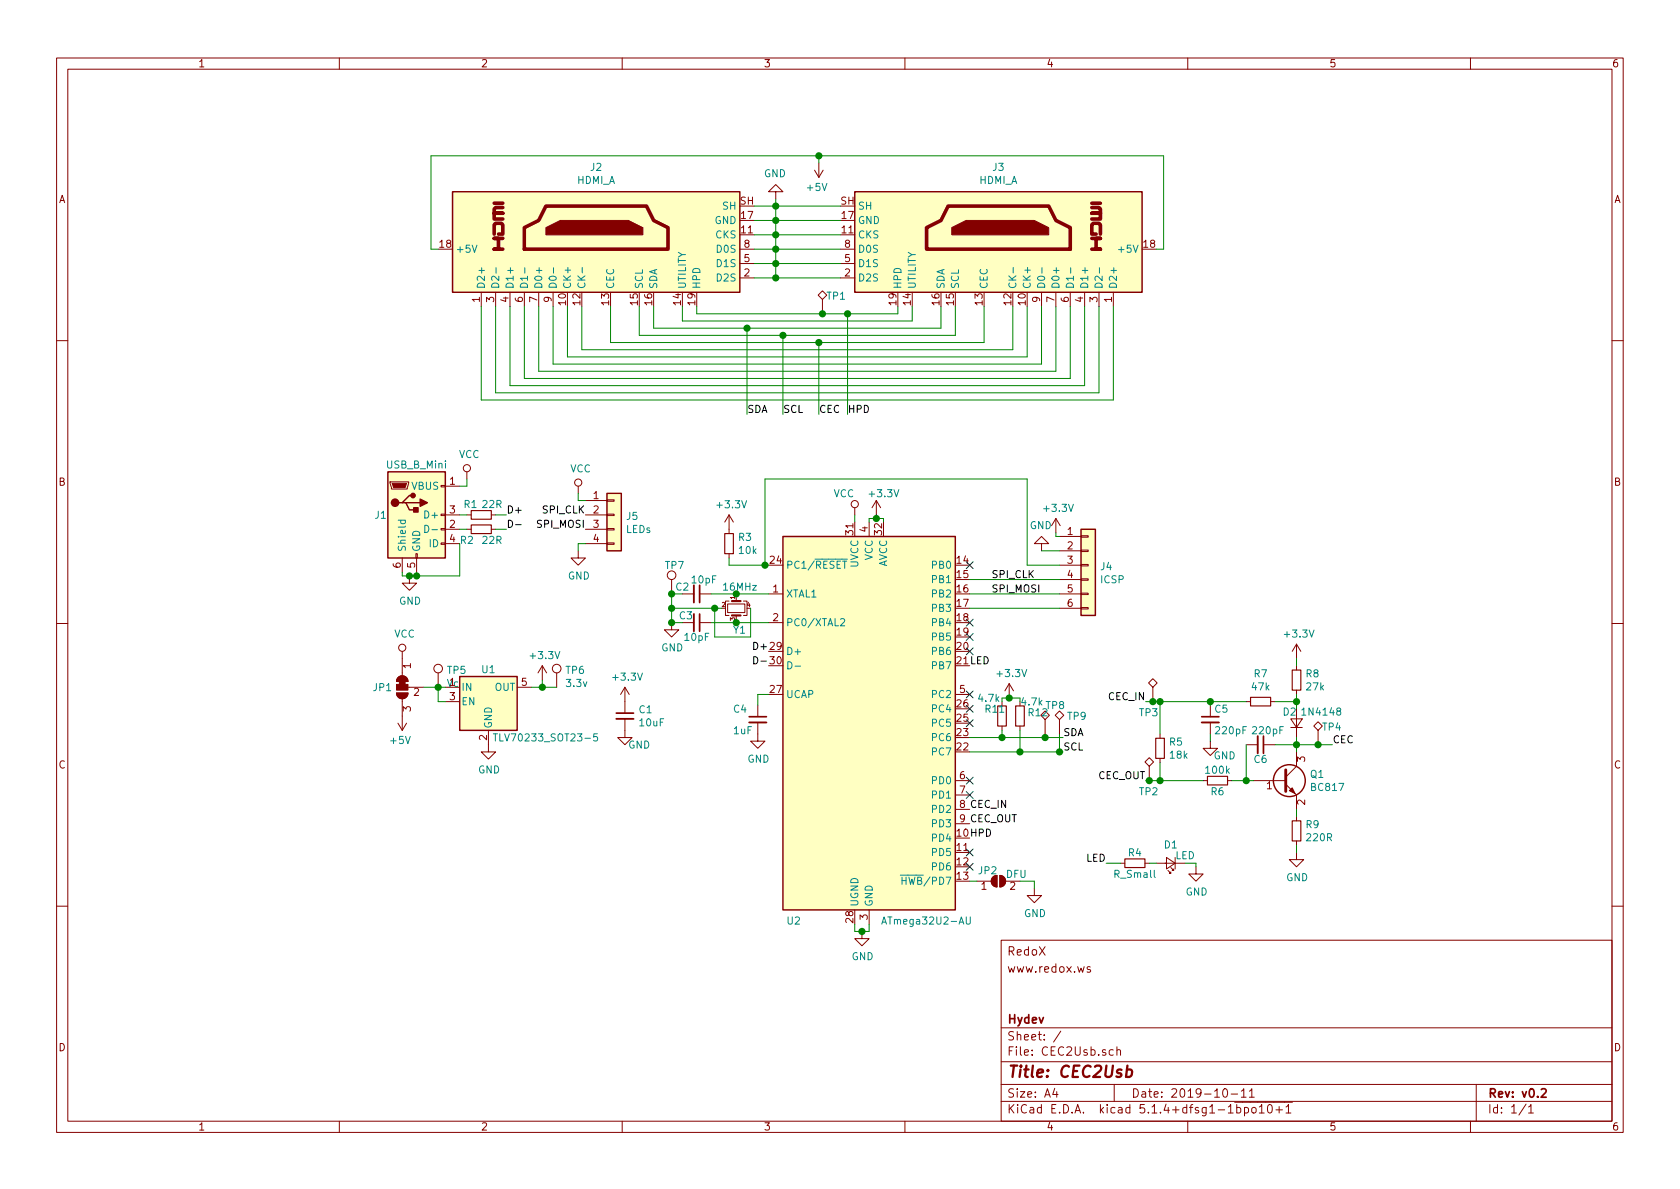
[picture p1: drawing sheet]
<svg xmlns="http://www.w3.org/2000/svg" width="297mm" height="210mm" viewBox="0 0 297 210" stroke-linecap="round" stroke-linejoin="round" font-family="sans-serif">
<g fill="none" stroke="#840000" stroke-width=".18">
<path d="M10 10.3h277v189.9h-277zM12 12.2h273v186.1h-273zM60 10.3v1.9M110 10.3v1.9M160 10.3v1.9M210 10.3v1.9M260 10.3v1.9M137.2 33.9h1.2l-1.2-1.3-1.3 1.3h1.3v1.3M144 30.1l.8 1.3M144.8 28.8v2.6M145.5 30.1l-.7 1.3M85.1 51.7v2.5"/>
<path d="M87.6 51.7v2.5M90.2 51.7v2.5M92.7 51.7v2.5M95.2 51.7v2.5M97.8 51.7v2.5M130.8 49.1h2.5M130.8 46.6h2.5M130.8 44.1h2.5M144.7 52.2l.7-.8 .8 .8-.8 .8zM145.4 53v2.5M148.6 49.1h2.5M148.6 46.6h2.5"/>
<path d="M148.6 44.1h2.5M184.1 51.7v2.5M186.7 51.7v2.5M189.2 51.7v2.5M191.8 51.7v2.5M194.3 51.7v2.5M196.8 51.7v2.5M10 60.2h2M285 60.2h2M69 85.2h3.3v.3l-.3 1h-2.8zM71.1 98.7v2.5M73.5 97.9h.3v.8h-.3z"/>
<path d="M73.7 98.7v2.5M78 96h.7v.3h-.7zM78 93.5h.7v.2h-.7zM78 90.9h.7v.3h-.7zM78 85.8h.7v.3h-.7zM78.7 91.1h2.6M78.7 93.6h2.6M78.7 86h2.6M78.7 96.1h2.6M82.5 91.1h.8M82.5 93.6h.8M82.5 83.4v1.3"/>
<path d="M86.9 91.1h.7M86.9 93.6h.7M102.2 97.4v1.3h1.3l-1.3 1.2-1.2-1.2h1.2M102.2 86v1.2M103.5 91.1h3.8M103.5 93.6h3.8M103.5 96.1h3.8M103.5 88.5h3.8M107.3 96h1.3v.3h-1.3zM107.3 93.5h1.3v.2h-1.3zM107.3 88.4h1.3v.2h-1.3zM107.3 90.9h1.3v.3h-1.3z"/>
<path d="M128.9 91.1l-.8 1.2M128.9 91.1v3.3M128.9 97.9v.8M128.9 91.1l.8 1.2M151.1 89.8v1.3M153.7 92.3v2.6M154.9 88.5l-.7 1.3M154.9 88.5v2.6M154.9 88.5l.8 1.3M184.1 96.1h1.3l-1.3-1.2-1.2 1.2h1.2v1.3M186.7 91.7v2.5M186.7 91.7l-.8 1.3"/>
<path d="M186.7 91.7l.8 1.3M187.3 94.9h3.8M187.3 97.4h3.8M187.3 99.9h3.8M191.1 97.3h1.3v.2h-1.3zM191.1 94.7h1.3v.3h-1.3zM191.1 99.8h1.3v.3h-1.3zM10 110.3h2M70.3 119.9a1.02 1.02 0 0 1 1.2-.4 1.02 1.02 0 0 1 .6 1h-2zM71.1 115.2v4.3M72.4 101.8v1.3h1.3l-1.3 1.3-1.3-1.3h1.3M77.5 119v2.5"/>
<path d="M95.9 117.7l-.8 1.3M95.9 117.7v2.6M95.9 117.7l.7 1.3M98.4 119v2.5M118.7 110.1v1.3h1.3l-1.3 1.2-1.2-1.2h1.2M118.7 102.5v2.5M120.6 105h2.1M123.7 105h2M123.7 110.1h2M128.7 106.8h3v1.5h-3zM128.9 106.3h-.6v2.5h.6M130.2 105v1.3"/>
<path d="M130.2 108.8v1.3M131.4 106.3h.7v2.5h-.7M135.9 105h2.5M135.9 110.1h2.5M187.3 105h3.8M187.3 102.5h3.8M187.3 107.6h3.8M191.1 104.9h1.3v.3h-1.3zM191.1 107.4h1.3v.3h-1.3zM191.1 102.4h1.3v.2h-1.3zM229.2 113.9v2.6M229.2 117.7v.8"/>
<path d="M229.2 113.9l-.7 1.3M229.2 113.9l.8 1.3M285 110.3h2M70.1 122.5h2a1.02 1.02 0 0 1-1 1.1 1.02 1.02 0 0 1-1-1.1zM70.4 127.9l.7 1.3M71.1 123.6v5.6M71.9 127.9l-.8 1.3M72.1 121.5h2.8M78.7 124.1h2.6M86.4 129.2v3.8h1.2l-1.2 1.2-1.3-1.2h1.3M91.4 121.5h2.6M110.5 127.1v3.3h1.3l-1.3 1.3-1.3-1.3h1.3"/>
<path d="M110.5 121.5l-.8 1.3M110.5 121.5v4.6M110.5 121.5l.8 1.3M134 127.8v3.3h1.3l-1.3 1.2-1.3-1.2h1.3M134 124.7v2M168.9 122.8h2.5M168.9 138h2.5M177.2 124.1v.7M177.2 128.4v.8M178.4 120.9l-.7 1.3M178.4 120.9v2.5M178.4 120.9l.8 1.3"/>
<path d="M180.3 128.4v.8M184.8 127.2v2.6M186.6 126.5l.7-.8 .8 .8-.8 .7zM187.3 127.2v2.6M202.4 134.7l.8-.7 .8 .7-.8 .8zM203.1 120.8l.7-.8 .8 .8-.8 .7zM203.2 135.5v2.5M203.8 121.5v2.6M205.1 129.8v.8M205.1 134.1v.8M212.7 138h.8M214 131.1v1.2h1.3l-1.3 1.3-1.3-1.3h1.3"/>
<path d="M214 124.7v2M214 127.8v2M217 138h.8M220.3 131.7h2.1M220.3 124.1h.8M221.6 138h5.7M223.4 131.7h2M224.7 124.1h.7M227.3 138.7l1.9 1.9v2.5M228.2 127.1h2.1l-1.1 1.5zM228.2 128.6h2.1M229.2 133v2.5l-1.9 1.9"/>
<path d="M229.2 122v.8M229.2 127.1v3.3M233 127.6l.8 .8-.8 .8-.7-.8zM233 129.2v2.5M168.9 140.6h2.5M168.9 143.1h2.5M168.9 145.7h2.5M172.7 155.8h2.6M175.5 155.2l.4-.3 .4-.1v2a1.03 1.03 0 0 1-.9-.6 1.03 1.03 0 0 1 .1-1zM176.8 154.8a1.02 1.02 0 0 1 1 1 1.02 1.02 0 0 1-1 1zM182.9 157.1v1.3h1.2l-1.2 1.2-1.3-1.2h1.3M198.1 152.6h.8"/>
<path d="M202.4 152.6h.8M204.5 152.6h5M206.2 151.6l1.6 1-1.6 1.1zM206.5 153.9l.5 .5h-.2h.2v-.2M207 153.4l.5 .5h-.2h.2v-.2M207.8 151.6v2.1M211.5 153.3v1.3h1.2l-1.2 1.2-1.3-1.2h1.3M229.2 150.7v1.3h1.3l-1.3 1.3-1.2-1.3h1.2M229.2 144.4v.8M229.2 148.7v.8M10 160.2h2M152.4 164.7v1.3h1.3l-1.3 1.3-1.3-1.3h1.3"/>
<path d="M153.7 160.9v2.5M177 166.3h108v32h-108zM192.8 171l-.4-.1-.2 .2 .1 .3 .5 .1v.4h-.6M285 160.2h2M60 198.3v1.9M110 198.3v1.9M160 198.3v1.9M177 194.8h108M177 191.8h108M177 187.8h108M177 181.8h108M186.5 192.5l-.4 1h1"/>
<path d="M186.8 193v1M187.6 182.3l-1.3 2M196.8 185.7l-.4-.1-.3 .3 .1 .6 .2 .1 .4-.1M197 191.8v3M197.5 185.7l.2-.1 .3 .1 .1 .9M197.5 185.1v1.5M210 198.3v1.9M216.3 192.7l.4-.2a.94 .94 0 0 1 0 1.5 .79 .79 0 0 1-.4-1.3zM217.7 193.5h1.1M218.3 194.9h10.2M218.7 195.9l.4-.1 .3 .3-.1 .6h-.6M218.7 195.3v1.5"/>
<path d="M219.5 193l.4-.5v1.5M219.5 194h.8M220 195.9l.4-.1 .4 .3-.1 .6-.3 .1-.4-.1M220 195.8v1.5M220.9 193l.4-.5v1.5M220.9 194h.9M221.4 196l.2-.2 .4 .2v.7l-.2 .1-.4-.1zM222.7 195.8l.4-.5v1.5M222.7 196.8h.8M224.2 195.5l.4-.2a.94 .94 0 0 1 0 1.5l-.4-.3-.1-.6zM225.6 196.3h1.1M226.2 195.7v1.1"/>
<path d="M227.4 195.8l.4-.5v1.5M227.4 196.8h.8M260 198.3v1.9M261 191.8v6.5M269.8 195.2l-1.2 2M270.3 195.8l.4-.5v1.5M270.3 196.8h.8"/>
<circle cx="82.5" cy="82.8" r=".63"/>
<circle cx="102.2" cy="85.3" r=".63"/>
<circle cx="151.1" cy="89.1" r=".63"/>
<circle cx="71.1" cy="114.5" r=".63"/>
<circle cx="77.5" cy="118.2" r=".76"/>
<circle cx="98.4" cy="118.2" r=".76"/>
<circle cx="118.7" cy="101.7" r=".76"/>
</g>
<path d="M123.7 103.5v3M123.7 108.6v3M109 126.1h3M132.5 126.7h3M212.5 126.7h3M223.4 130.2v3M272.5 192.7l.2-.2h.4l.3 .5-.9 1h.9" fill="none" stroke="#840000" stroke-width=".3"/>
<path d="M199.3 189.2h.7l.2 .3-.1 .6a.66 .66 0 0 1-1 .2M199.3 188.4l-.2 2" fill="none" stroke="#840000" stroke-width=".41"/>
<g fill="#ffffc2" stroke="#ffffc2" stroke-width=".18">
<path d="M80 33.9h50.8v17.8h-50.8z"/>
<path d="M151.1 33.9h50.8v17.8h-50.8z"/>
<path d="M138.4 94.9h30.5v66h-30.5z"/>
<path d="M68.6 83.4h10.1v15.3h-10.1z"/>
<path d="M81.3 119.6h10.1v9.6h-10.1z"/>
<path d="M107.3 87.2h2.6v10.2h-2.6z"/>
<path d="M191.1 93.6h2.6v15.2h-2.6z"/>
</g>
<g fill="none" stroke="#840000" stroke-width=".25">
<path d="M80 33.9h50.8v17.8h-50.8zM151.1 33.9h50.8v17.8h-50.8zM68.6 83.4h10.1v15.3h-10.1zM71.1 88.9h.7l.6 1.3h1.3M71.8 88.9h2.5M73 87.6h-.6l-1.3 1.3h-.6M107.3 87.2h2.6v10.2h-2.6zM138.4 94.9h30.5v66h-30.5zM191.1 93.6h2.6v15.2h-2.6zM81.3 119.6h10.1v9.6h-10.1z"/>
<circle cx="228" cy="138" r="2.82"/>
</g>
<path d="M87.4 35.9h1.5M88.9 36.7h-1.3l-.2 .3v.7h1.5h-1.5v1h1.5M167.6 36.4h17.8l1.3 2.6 2.5 1.3v3.8h-25.4v-3.8l2.6-1.3zM193 36.7h1.3l.3 .3v.7h-1.6h1.6v1h-1.6M193 35.9h1.6M87.4 41.4v-1.7l.2-.2h1l.3 .2v1.7h-.8M88.9 42.2h-1.5h.7v1.9h-.7h1.5M92.7 40.3l2.5-1.3 1.3-2.6h17.8l1.3 2.6 2.5 1.3v3.8h-25.4zM193 42.2h1.6h-.8v1.9h.8h-1.6M193.8 41.4h-.8v-1.7l.3-.2h1l.3 .2v1.7" fill="none" stroke="#840000" stroke-width=".63"/>
<g fill="#840000" stroke="#840000" stroke-width=".18">
<path d="M96.5 40.3l2.6-1.3h12l2.6 1.3v1.2h-17.2z"/>
<path d="M168.3 40.3l2.5-1.3h12.1l2.5 1.3v1.2h-17.1z"/>
<path d="M70.3 119.9a1.02 1.02 0 0 1 1.2-.4 1.02 1.02 0 0 1 .6 1h-2z"/>
<path d="M70.1 122.5h2a1.02 1.02 0 0 1-1 1.1 1.02 1.02 0 0 1-1-1.1z"/>
<path d="M70.6 120.5h1v.5h-1z"/>
<path d="M70.1 121h2v1h-2z"/>
<path d="M228.5 139.3l.5 1-1-.5z"/>
<path d="M69.3 85.5h2.6l-.3 .7h-2z"/>
<path d="M175.5 155.2l.4-.3 .4-.1v2a1.03 1.03 0 0 1-.9-.6 1.03 1.03 0 0 1 .1-1z"/>
<path d="M176.8 154.8a1.02 1.02 0 0 1 1 1 1.02 1.02 0 0 1-1 1z"/>
</g>
<g fill="none" stroke="#008484" stroke-width=".18">
<path d="M83.5 43.4l.4 1.2 .4-1.2M87.7 47.3v1M92.8 47.3v1M97.9 47.3v1M102.9 47.3v1M179.1 47.3v1M184.2 47.3v1M189.3 47.3v1M194.4 47.3v1M70.4 92h1.3M70.9 92l-.1 .4 .3 .2 .5-.1v-.5M75.1 92.9a.64 .64 0 0 1 .7 .6 .64 .64 0 0 1-.7 .7z"/>
<path d="M76.4 93.7h.9M148.9 98.9h.9M149 99.2h.7M139.3 117a.64 .64 0 0 1 .7 .6 .64 .64 0 0 1-.7 .7zM140.6 117.8h1M148.6 109.5l.5-.1 .3 .3-.8 1h.8M87.2 129.8h.8M87.6 129.8v1.2M105.6 129.8h-.6v.6l.1-.2 .5 .2v.5l-.2 .1-.4-.1M159.2 154.8h1.3M159.5 155.1v1.3M159.5 155.7h.7"/>
<path d="M155.9 163.4l.4-1.3 .4 1.3M156 163.1h.6M170.8 162.1v1.1l.3 .2h.3l.2-.2v-1.1"/>
</g>
<path d="M122.7 103.5v3M122.7 108.6v3M109 127.1h3M132.5 127.8h3M212.5 127.8h3M222.4 130.2v3" fill="none" stroke="#840000" stroke-width=".33"/>
<path d="M83.3 90.3h3.6v1.5h-3.6zM83.3 92.8h3.6v1.6h-3.6zM128.1 94.4h1.6v3.5h-1.6zM228.5 118.5h1.5v3.5h-1.5zM176.4 124.8h1.5v3.6h-1.5zM179.6 124.8h1.5v3.6h-1.5zM204.3 130.6h1.6v3.5h-1.6zM213.5 137.3h3.5v1.5h-3.5zM221.1 123.3h3.6v1.5h-3.6zM198.9 151.9h3.5v1.5h-3.5zM228.5 145.2h1.5v3.5h-1.5z" fill="none" stroke="#840000" stroke-width=".2"/>
<path d="M227.3 136.1v3.8" fill="none" stroke="#840000" stroke-width=".51"/>
<path d="M129.4 106.3h1.5M129.4 108.8h1.5" fill="none" stroke="#840000" stroke-width=".38"/>
<g fill="#840000" stroke="#840000" stroke-width=".25">
<path d="M73.2 89.8h.7v.7h-.7z"/>
<path d="M74.3 88.3l1.3 .6-1.3 .6z"/>
<circle cx="69.8" cy="88.9" r=".63"/>
<circle cx="73" cy="87.6" r=".38"/>
</g>
<g fill="none" stroke="#008400" stroke-width=".18">
<path d="M133.3 36.4h15.3M133.3 39h15.3M137.2 35.2v13.9M144.8 27.6v1.2M77.5 44.1h-1.3v-16.5h129.5v16.5h-1.2M85.1 54.2v16.5h111.7v-16.5M87.6 54.2v15.3h106.7v-15.3M90.2 54.2v14h101.6v-14M92.7 54.2v12.7h96.5v-12.7M95.2 54.2v11.5h91.5v-11.5M97.8 54.2v10.2h86.3v-10.2M100.3 54.2v8.9h81.3v-8.9"/>
<path d="M102.9 54.2v7.6h76.2v-7.6M107.9 54.2v6.4h66.1v-6.4M113 54.2v5.1h55.9v-5.1M115.6 54.2v3.8h50.8v-3.8M120.6 54.2v2.6h40.7v-2.6M123.2 54.2v1.3h35.5v-1.3M132.1 58v15.3M133.3 41.5h15.3M133.3 44.1h15.3M133.3 49.1h15.3M133.3 46.6h15.3M138.4 59.3v14"/>
<path d="M149.9 55.5v17.8M144.8 60.6v12.7M81.3 91.1h1.2M81.3 93.6h1.2M81.3 96.1v5.7h-10.2v-.6M82.5 84.7v1.3h-1.2M87.6 91.1h1.9M87.6 93.6h1.9M102.2 87.2v1.3h1.3M103.5 96.1h-1.3v1.3M128.9 98.7v1.2h7M135.3 99.9v-15.2h46.3v15.2h5.7"/>
<path d="M151.1 91.1v1.2M153.7 92.3v-.6h2.5v.6M154.9 91.1v.6M184.1 97.4h3.2M186.7 94.2v.7h.6M73.7 101.2v.6M118.7 107.6h8.9M120.6 105h-1.9v5.1h1.9M125.7 110.1h10.2M125.7 105h10.2M126.4 107.6v5h6.3v-5M171.4 105h15.9"/>
<path d="M171.4 102.5h15.9M171.4 107.6h15.9M229.2 116.5v1.2M74.9 121.5h3.8M77.5 121.5v2.6h1.2M94 121.5h4.4M95.9 120.3v1.2M135.9 122.8h-1.9v1.9M171.4 130.4h16.6M171.4 133h16.6M177.2 129.2v1.2M180.3 123.4h-3.1v.7"/>
<path d="M180.3 129.2v3.8M184.8 129.8v.6M187.3 129.8v3.2M202.6 124.1h17.7M202.6 138h10.1M205.1 124.1v5.7M205.1 134.9v3.1M214 124.1v.6M214 129.8v1.3M217.8 138h3.8M220.3 131.7v6.3M225.4 124.1h3.8"/>
<path d="M225.4 131.7h10.2M229.2 122.8v2.5M229.2 130.4v2.6M171.4 155.8h1.3M180.3 155.8h2.6v1.3M195.6 152.6h2.5M203.2 152.6h1.3M209.5 152.6h2v.7M229.2 143.1v1.3M229.2 149.5v1.2M151.1 163.4v1.3h2.6v-1.3"/>
</g>
<path d="M89.9 92a.64 .64 0 0 1 .7 .6 .64 .64 0 0 1-.7 .7zM91.2 92.8h1M133.3 116.1a.64 .64 0 0 1 .7 .7 .64 .64 0 0 1-.7 .6z" fill="none" stroke="#000" stroke-width=".18"/>
<g fill="#008400" stroke="#008400" stroke-width=".25">
<circle cx="154.9" cy="91.7" r=".51"/>
<circle cx="203.2" cy="138" r=".51"/>
<circle cx="184.8" cy="130.4" r=".51"/>
<circle cx="178.4" cy="123.4" r=".51"/>
<circle cx="203.8" cy="124.1" r=".51"/>
<circle cx="72.4" cy="101.8" r=".51"/>
<circle cx="73.7" cy="101.8" r=".51"/>
<circle cx="187.3" cy="133" r=".51"/>
<circle cx="152.4" cy="164.7" r=".51"/>
<circle cx="214" cy="124.1" r=".51"/>
<circle cx="180.3" cy="133" r=".51"/>
<circle cx="149.9" cy="55.5" r=".51"/>
<circle cx="229.2" cy="131.7" r=".51"/>
<circle cx="118.7" cy="105" r=".51"/>
<circle cx="137.2" cy="49.1" r=".51"/>
<circle cx="118.7" cy="107.6" r=".51"/>
<circle cx="95.9" cy="121.5" r=".51"/>
<circle cx="137.2" cy="46.6" r=".51"/>
<circle cx="137.2" cy="44.1" r=".51"/>
<circle cx="220.3" cy="138" r=".51"/>
<circle cx="137.2" cy="41.5" r=".51"/>
<circle cx="135.3" cy="99.9" r=".51"/>
<circle cx="137.2" cy="39" r=".51"/>
<circle cx="229.2" cy="124.1" r=".51"/>
<circle cx="130.2" cy="105" r=".51"/>
<circle cx="137.2" cy="36.4" r=".51"/>
<circle cx="177.2" cy="130.4" r=".51"/>
<circle cx="233" cy="131.7" r=".51"/>
<circle cx="205.1" cy="138" r=".51"/>
<circle cx="145.4" cy="55.5" r=".51"/>
<circle cx="126.4" cy="107.6" r=".51"/>
<circle cx="205.1" cy="124.1" r=".51"/>
<circle cx="118.7" cy="110.1" r=".51"/>
<circle cx="132.1" cy="58" r=".51"/>
<circle cx="144.8" cy="27.6" r=".51"/>
<circle cx="138.4" cy="59.3" r=".51"/>
<circle cx="77.5" cy="121.5" r=".51"/>
<circle cx="130.2" cy="110.1" r=".51"/>
<circle cx="144.8" cy="60.6" r=".51"/>
</g>
<g fill="none" stroke="#000084" stroke-width=".18">
<path d="M170.8 99.3l1.3 1.3M172.1 99.3l-1.3 1.3M170.8 114.6l1.3 1.2M170.8 112l1.3 1.3M170.8 109.5l1.3 1.2M172.1 114.6l-1.3 1.2M172.1 112l-1.3 1.3M172.1 109.5l-1.3 1.2M170.8 127.3l1.3 1.2M170.8 124.7l1.3 1.3M170.8 122.2l1.3 1.2M170.8 140l1.3 1.2"/>
<path d="M170.8 137.4l1.3 1.3M172.1 127.3l-1.3 1.2M172.1 124.7l-1.3 1.3M172.1 122.2l-1.3 1.2M172.1 140l-1.3 1.2M172.1 137.4l-1.3 1.3M170.8 150.1l1.3 1.3M170.8 152.7l1.3 1.2M172.1 150.1l-1.3 1.3M172.1 152.7l-1.3 1.2"/>
</g>
<text font-size="2.8" fill="#840000" x="178" y="190.5">Title: CEC2Usb</text>
<g font-size="2.1" fill="#840000">
<text x="178" y="172">www.redox.ws</text>
<text x="178" y="169">RedoX</text>
<text x="178" y="184">Sheet: /</text>
<text x="178" y="181">Hydev</text>
<text x="178" y="186.7">File: CEC2Usb.sch</text>
<text x="178" y="196.9">KiCad E.D.A. kicad 5.1.4+dfsg1-1bpo10+1</text>
<text x="178" y="194.1">Size: A4</text>
<text x="200" y="194.1">Date: 2019-10-11</text>
<text x="263" y="194.1">Rev: v0.2</text>
<text x="263" y="196.9">Id: 1/1</text>
</g>
<g font-size="1.8" fill="#840000">
<text x="35" y="11.9">1</text>
<text x="85" y="11.9">2</text>
<text x="135" y="11.9">3</text>
<text x="185" y="11.9">4</text>
<text x="235" y="11.9">5</text>
<text x="285" y="11.9">6</text>
<text x="10.4" y="35.9">A</text>
<text x="285.4" y="35.9">A</text>
<text x="130.9" y="36.2">SH</text>
<text x="131.1" y="41.3">11</text>
<text x="131.1" y="38.7">17</text>
<text x="148.6" y="36.2">SH</text>
<text x="148.9" y="41.3">11</text>
<text x="148.9" y="38.7">17</text>
<text x="77.8" y="43.8">18</text>
<text x="131.6" y="46.3">5</text>
<text x="131.6" y="43.8">8</text>
<text x="149.4" y="46.3">5</text>
<text x="149.4" y="43.8">8</text>
<text x="202.2" y="43.8">18</text>
<text x="84.8" y="53.4" transform="rotate(-90 84.8 53.4)">1</text>
<text x="87.4" y="53.4" transform="rotate(-90 87.4 53.4)">3</text>
<text x="89.9" y="53.4" transform="rotate(-90 89.9 53.4)">4</text>
<text x="92.5" y="53.4" transform="rotate(-90 92.5 53.4)">6</text>
<text x="95" y="53.4" transform="rotate(-90 95 53.4)">7</text>
<text x="97.5" y="53.4" transform="rotate(-90 97.5 53.4)">9</text>
<text x="100.1" y="53.9" transform="rotate(-90 100.1 53.9)">10</text>
<text x="102.6" y="53.9" transform="rotate(-90 102.6 53.9)">12</text>
<text x="107.7" y="53.9" transform="rotate(-90 107.7 53.9)">13</text>
<text x="112.8" y="53.9" transform="rotate(-90 112.8 53.9)">15</text>
<text x="115.3" y="53.9" transform="rotate(-90 115.3 53.9)">16</text>
<text x="120.4" y="53.9" transform="rotate(-90 120.4 53.9)">14</text>
<text x="122.9" y="53.9" transform="rotate(-90 122.9 53.9)">19</text>
<text x="131.6" y="48.9">2</text>
<text x="149.4" y="48.9">2</text>
<text x="158.5" y="53.9" transform="rotate(-90 158.5 53.9)">19</text>
<text x="161" y="53.9" transform="rotate(-90 161 53.9)">14</text>
<text x="166.1" y="53.9" transform="rotate(-90 166.1 53.9)">16</text>
<text x="168.7" y="53.9" transform="rotate(-90 168.7 53.9)">15</text>
<text x="173.7" y="53.9" transform="rotate(-90 173.7 53.9)">13</text>
<text x="178.8" y="53.9" transform="rotate(-90 178.8 53.9)">12</text>
<text x="181.4" y="53.9" transform="rotate(-90 181.4 53.9)">10</text>
<text x="183.9" y="53.4" transform="rotate(-90 183.9 53.4)">9</text>
<text x="186.4" y="53.4" transform="rotate(-90 186.4 53.4)">7</text>
<text x="189" y="53.4" transform="rotate(-90 189 53.4)">6</text>
<text x="191.5" y="53.4" transform="rotate(-90 191.5 53.4)">4</text>
<text x="194.1" y="53.4" transform="rotate(-90 194.1 53.4)">3</text>
<text x="196.6" y="53.4" transform="rotate(-90 196.6 53.4)">1</text>
<text x="10.4" y="85.9">B</text>
<text x="79.5" y="85.7">1</text>
<text x="104.9" y="88.3">1</text>
<text x="285.4" y="85.9">B</text>
<text x="79.5" y="93.3">2</text>
<text x="79.5" y="90.8">3</text>
<text x="79.5" y="95.9">4</text>
<text x="104.9" y="90.8">2</text>
<text x="104.9" y="93.3">3</text>
<text x="104.9" y="95.9">4</text>
<text x="150.9" y="94.6" transform="rotate(-90 150.9 94.6)">31</text>
<text x="153.4" y="94.1" transform="rotate(-90 153.4 94.1)">4</text>
<text x="156" y="94.6" transform="rotate(-90 156 94.6)">32</text>
<text x="188.7" y="94.6">1</text>
<text x="70.9" y="100.4" transform="rotate(-90 70.9 100.4)">6</text>
<text x="73.4" y="100.4" transform="rotate(-90 73.4 100.4)">5</text>
<text x="136.2" y="99.7">24</text>
<text x="169.2" y="99.7">14</text>
<text x="188.7" y="97.1">2</text>
<text x="188.7" y="99.7">3</text>
<text x="136.7" y="104.8">1</text>
<text x="169.2" y="102.2">15</text>
<text x="169.2" y="104.8">16</text>
<text x="169.2" y="107.3">17</text>
<text x="188.7" y="102.2">4</text>
<text x="188.7" y="104.8">5</text>
<text x="188.7" y="107.3">6</text>
<text x="136.7" y="109.8">2</text>
<text x="169.2" y="109.8">18</text>
<text x="169.2" y="112.4">19</text>
<text x="72.6" y="118.2" transform="rotate(-90 72.6 118.2)">1</text>
<text x="169.2" y="114.9">20</text>
<text x="72.6" y="125.8" transform="rotate(-90 72.6 125.8)">3</text>
<text x="73.2" y="123.1">2</text>
<text x="79.1" y="121.5">Vcc</text>
<text x="79.5" y="121.3">1</text>
<text x="79.5" y="123.8">3</text>
<text x="92.2" y="121.3">5</text>
<text x="136.2" y="122.5">27</text>
<text x="169.2" y="125.1">26</text>
<text x="169.7" y="122.5">5</text>
<text x="86.1" y="130.9" transform="rotate(-90 86.1 130.9)">2</text>
<text x="169.2" y="130.2">23</text>
<text x="169.2" y="127.6">25</text>
<text x="10.4" y="135.9">C</text>
<text x="169.2" y="132.7">22</text>
<text x="169.7" y="137.8">6</text>
<text x="230.8" y="134.7" transform="rotate(-90 230.8 134.7)">3</text>
<text x="285.4" y="135.9">C</text>
<text x="169.7" y="140.3">7</text>
<text x="224" y="139.6">1</text>
<text x="230.8" y="142.3" transform="rotate(-90 230.8 142.3)">2</text>
<text x="169.2" y="150.5">11</text>
<text x="169.2" y="153">12</text>
<text x="169.2" y="155.6">13</text>
<text x="173.5" y="157.3">1</text>
<text x="178.6" y="157.3">2</text>
<text x="150.9" y="163.1" transform="rotate(-90 150.9 163.1)">28</text>
<text x="153.4" y="162.7" transform="rotate(-90 153.4 162.7)">3</text>
<text x="10.4" y="185.9">D</text>
<text x="285.4" y="185.9">D</text>
<text x="35" y="199.9">1</text>
<text x="85" y="199.9">2</text>
<text x="135" y="199.9">3</text>
<text x="185" y="199.9">4</text>
<text x="235" y="199.9">5</text>
<text x="285" y="199.9">6</text>
</g>
<g font-size="1.8" fill="#008484">
<text x="102" y="32.5">HDMI_A</text>
<text x="104.4" y="30.2">J2</text>
<text x="135.1" y="31.3">GND</text>
<text x="142.8" y="33.8">+5V</text>
<text x="173.2" y="32.5">HDMI_A</text>
<text x="175.6" y="30.2">J3</text>
<text x="126.4" y="39.6">GND</text>
<text x="127.8" y="37.1">SH</text>
<text x="151.6" y="39.6">GND</text>
<text x="151.6" y="37.1">SH</text>
<text x="80.5" y="44.7">+5V</text>
<text x="126.6" y="42.2">CKS</text>
<text x="126.9" y="47.2">D1S</text>
<text x="126.9" y="44.7">D0S</text>
<text x="151.6" y="42.2">CKS</text>
<text x="151.6" y="47.2">D1S</text>
<text x="151.6" y="44.7">D0S</text>
<text x="198.2" y="44.7">+5V</text>
<text x="85.7" y="51.2" transform="rotate(-90 85.7 51.2)">D2+</text>
<text x="88.3" y="51.2" transform="rotate(-90 88.3 51.2)">D2-</text>
<text x="90.8" y="51.2" transform="rotate(-90 90.8 51.2)">D1+</text>
<text x="93.3" y="51.2" transform="rotate(-90 93.3 51.2)">D1-</text>
<text x="95.9" y="51.2" transform="rotate(-90 95.9 51.2)">D0+</text>
<text x="98.4" y="51.2" transform="rotate(-90 98.4 51.2)">D0-</text>
<text x="101" y="51.2" transform="rotate(-90 101 51.2)">CK+</text>
<text x="103.5" y="51.2" transform="rotate(-90 103.5 51.2)">CK-</text>
<text x="108.6" y="51.2" transform="rotate(-90 108.6 51.2)">CEC</text>
<text x="113.7" y="51.2" transform="rotate(-90 113.7 51.2)">SCL</text>
<text x="116.2" y="51.2" transform="rotate(-90 116.2 51.2)">SDA</text>
<text x="121.3" y="51.2" transform="rotate(-90 121.3 51.2)">UTILITY</text>
<text x="123.8" y="51.2" transform="rotate(-90 123.8 51.2)">HPD</text>
<text x="126.9" y="49.8">D2S</text>
<text x="146.2" y="53">TP1</text>
<text x="151.6" y="49.8">D2S</text>
<text x="159.4" y="51.2" transform="rotate(-90 159.4 51.2)">HPD</text>
<text x="161.9" y="51.2" transform="rotate(-90 161.9 51.2)">UTILITY</text>
<text x="167" y="51.2" transform="rotate(-90 167 51.2)">SDA</text>
<text x="169.5" y="51.2" transform="rotate(-90 169.5 51.2)">SCL</text>
<text x="174.6" y="51.2" transform="rotate(-90 174.6 51.2)">CEC</text>
<text x="179.7" y="51.2" transform="rotate(-90 179.7 51.2)">CK-</text>
<text x="182.2" y="51.2" transform="rotate(-90 182.2 51.2)">CK+</text>
<text x="184.8" y="51.2" transform="rotate(-90 184.8 51.2)">D0-</text>
<text x="187.3" y="51.2" transform="rotate(-90 187.3 51.2)">D0+</text>
<text x="189.9" y="51.2" transform="rotate(-90 189.9 51.2)">D1-</text>
<text x="192.4" y="51.2" transform="rotate(-90 192.4 51.2)">D1+</text>
<text x="194.9" y="51.2" transform="rotate(-90 194.9 51.2)">D2-</text>
<text x="197.5" y="51.2" transform="rotate(-90 197.5 51.2)">D2+</text>
<text x="68.4" y="82.8">USB_B_Mini</text>
<text x="81.1" y="81">VCC</text>
<text x="100.8" y="83.5">VCC</text>
<text x="72.8" y="86.6">VBUS</text>
<text x="82.1" y="89.8">R1</text>
<text x="85.4" y="89.8">22R</text>
<text x="126.9" y="89.9">+3.3V</text>
<text x="147.4" y="87.9">VCC</text>
<text x="153.9" y="87.9">+3.3V</text>
<text x="66.3" y="91.7">J1</text>
<text x="75.4" y="91.7">D+</text>
<text x="110.7" y="94.3">LEDs</text>
<text x="110.8" y="91.9">J5</text>
<text x="130.6" y="95.7">R3</text>
<text x="182.1" y="93.6">GND</text>
<text x="184.7" y="90.5">+3.3V</text>
<text x="71.8" y="97.7" transform="rotate(-90 71.8 97.7)">Shield</text>
<text x="74.3" y="97.7" transform="rotate(-90 74.3 97.7)">GND</text>
<text x="75.9" y="96.8">ID</text>
<text x="81.4" y="96.2">R2</text>
<text x="85.4" y="96.2">22R</text>
<text x="117.7" y="100.6">TP7</text>
<text x="130.7" y="98">10k</text>
<text x="138.9" y="100.6">PC1/RESET</text>
<text x="151.8" y="100.4" transform="rotate(-90 151.8 100.4)">UVCC</text>
<text x="154.3" y="99.1" transform="rotate(-90 154.3 99.1)">VCC</text>
<text x="156.8" y="100.4" transform="rotate(-90 156.8 100.4)">AVCC</text>
<text x="165" y="100.6">PB0</text>
<text x="194.6" y="100.8">J4</text>
<text x="70.6" y="106.9">GND</text>
<text x="100.4" y="102.5">GND</text>
<text x="119.5" y="104.4">C2</text>
<text x="122.4" y="103.2">10pF</text>
<text x="128" y="104.4">16MHz</text>
<text x="138.9" y="105.7">XTAL1</text>
<text x="165" y="103.1">PB1</text>
<text x="165" y="105.7">PB2</text>
<text x="194.6" y="103.1">ICSP</text>
<text x="69.7" y="112.7">VCC</text>
<text x="120.2" y="109.5">C3</text>
<text x="121.1" y="113.3">10pF</text>
<text x="129.7" y="112.1">Y1</text>
<text x="138.9" y="110.7">PC0/XTAL2</text>
<text x="165" y="108.2">PB3</text>
<text x="165" y="110.7">PB4</text>
<text x="165" y="113.3">PB5</text>
<text x="227.3" y="112.7">+3.3V</text>
<text x="79.1" y="119.2">TP5</text>
<text x="85.2" y="119">U1</text>
<text x="93.9" y="116.6">+3.3V</text>
<text x="100.1" y="119.2">TP6</text>
<text x="116.9" y="115.2">GND</text>
<text x="138.9" y="115.8">D+</text>
<text x="165" y="115.8">PB6</text>
<text x="165" y="118.4">PB7</text>
<text x="176.5" y="119.7">+3.3V</text>
<text x="221.8" y="119.8">R7</text>
<text x="230.9" y="119.8">R8</text>
<text x="66" y="122.2">JP1</text>
<text x="81.5" y="122.2">IN</text>
<text x="81.5" y="124.7">EN</text>
<text x="87.5" y="122.2">OUT</text>
<text x="100.2" y="121.5">3.3v</text>
<text x="108.5" y="120.4">+3.3V</text>
<text x="138.9" y="123.4">UCAP</text>
<text x="165" y="126">PC4</text>
<text x="165" y="123.4">PC2</text>
<text x="173.1" y="124.1">4.7k</text>
<text x="185" y="125.4">TP8</text>
<text x="221.4" y="122.1">47k</text>
<text x="231.1" y="122.1">27k</text>
<text x="69.1" y="131.6">+5V</text>
<text x="87" y="128.9" transform="rotate(-90 87 128.9)">GND</text>
<text x="88.3" y="131.1">TLV70233_SOT23-5</text>
<text x="113" y="126.1">C1</text>
<text x="113.2" y="128.4">10uF</text>
<text x="129.7" y="126">C4</text>
<text x="129.8" y="129.8">1uF</text>
<text x="165" y="131.1">PC6</text>
<text x="165" y="128.5">PC5</text>
<text x="174.3" y="126">R11</text>
<text x="181.9" y="126.7">R12</text>
<text x="188.8" y="127.3">TP9</text>
<text x="201.5" y="126.7">TP3</text>
<text x="206.8" y="131.8">R5</text>
<text x="214.8" y="126">C5</text>
<text x="215.1" y="129.8">220pF</text>
<text x="221.6" y="129.8">220pF</text>
<text x="226.9" y="126.5">D2</text>
<text x="230.5" y="126.5">1N4148</text>
<text x="233.9" y="129.2">TP4</text>
<text x="84.5" y="136.8">GND</text>
<text x="111.1" y="132.4">GND</text>
<text x="132.2" y="134.9">GND</text>
<text x="165" y="133.6">PC7</text>
<text x="206.9" y="134.2">18k</text>
<text x="213.3" y="136.8">100k</text>
<text x="214.6" y="134.3">GND</text>
<text x="221.8" y="134.9">C6</text>
<text x="231.7" y="137.6">Q1</text>
<text x="165" y="138.7">PD0</text>
<text x="165" y="141.2">PD1</text>
<text x="165" y="143.8">PD2</text>
<text x="201.5" y="140.6">TP2</text>
<text x="214.1" y="140.6">R6</text>
<text x="232" y="139.9">BC817</text>
<text x="165" y="148.8">PD4</text>
<text x="165" y="146.3">PD3</text>
<text x="230.9" y="146.5">R9</text>
<text x="231.1" y="148.8">220R</text>
<text x="165" y="151.4">PD5</text>
<text x="165" y="153.9">PD6</text>
<text x="173.1" y="154.6">JP2</text>
<text x="177.9" y="155.2">DFU</text>
<text x="197.2" y="155.2">R_Small</text>
<text x="199.5" y="151.4">R4</text>
<text x="205.9" y="150">D1</text>
<text x="207.8" y="151.9">LED</text>
<text x="227.4" y="155.8">GND</text>
<text x="151.8" y="160.4" transform="rotate(-90 151.8 160.4)">UGND</text>
<text x="154.3" y="160.4" transform="rotate(-90 154.3 160.4)">GND</text>
<text x="160.2" y="156.5">HWB/PD7</text>
<text x="209.6" y="158.4">GND</text>
<text x="139.2" y="163.5">U2</text>
<text x="156.7" y="163.5">ATmega32U2-AU</text>
<text x="181.1" y="162.2">GND</text>
<text x="150.6" y="169.8">GND</text>
</g>
<g font-size="1.8">
<text x="132.1" y="73">SDA</text>
<text x="138.4" y="73">SCL</text>
<text x="144.8" y="73">CEC</text>
<text x="149.9" y="73">HPD</text>
<text x="89.5" y="90.8">D+</text>
<text x="95.1" y="93.3">SPI_MOSI</text>
<text x="96" y="90.8">SPI_CLK</text>
<text x="175.3" y="104.8">SPI_MOSI</text>
<text x="175.3" y="102.2">SPI_CLK</text>
<text x="133.6" y="114.9">D+ 29</text>
<text x="134" y="117.5">D-30</text>
<text x="169.2" y="117.5">21LED</text>
<text x="196.1" y="123.8">CEC_IN</text>
<text x="188" y="130.2">SDA</text>
<text x="235.6" y="131.4">CEC</text>
<text x="188" y="132.7">SCL</text>
<text x="194.1" y="137.8">CEC_OUT</text>
<text x="169.7" y="142.9">8 CEC_IN</text>
<text x="169.2" y="147.9">10HPD</text>
<text x="169.7" y="145.4">9 CEC_OUT</text>
<text x="192" y="152.4">LED</text>
</g>
<text font-size="1.8" fill="#008400" x="180.7" y="124.8">4.7k</text>
<g font-size="1.1" fill="#840000">
<text x="127.7" y="107.3">2</text>
<text x="129.9" y="105.9" transform="rotate(-90 129.9 105.9)">1</text>
<text x="132.1" y="107.3">4</text>
<text x="129.9" y="109.7" transform="rotate(-90 129.9 109.7)">3</text>
</g>
</svg>
